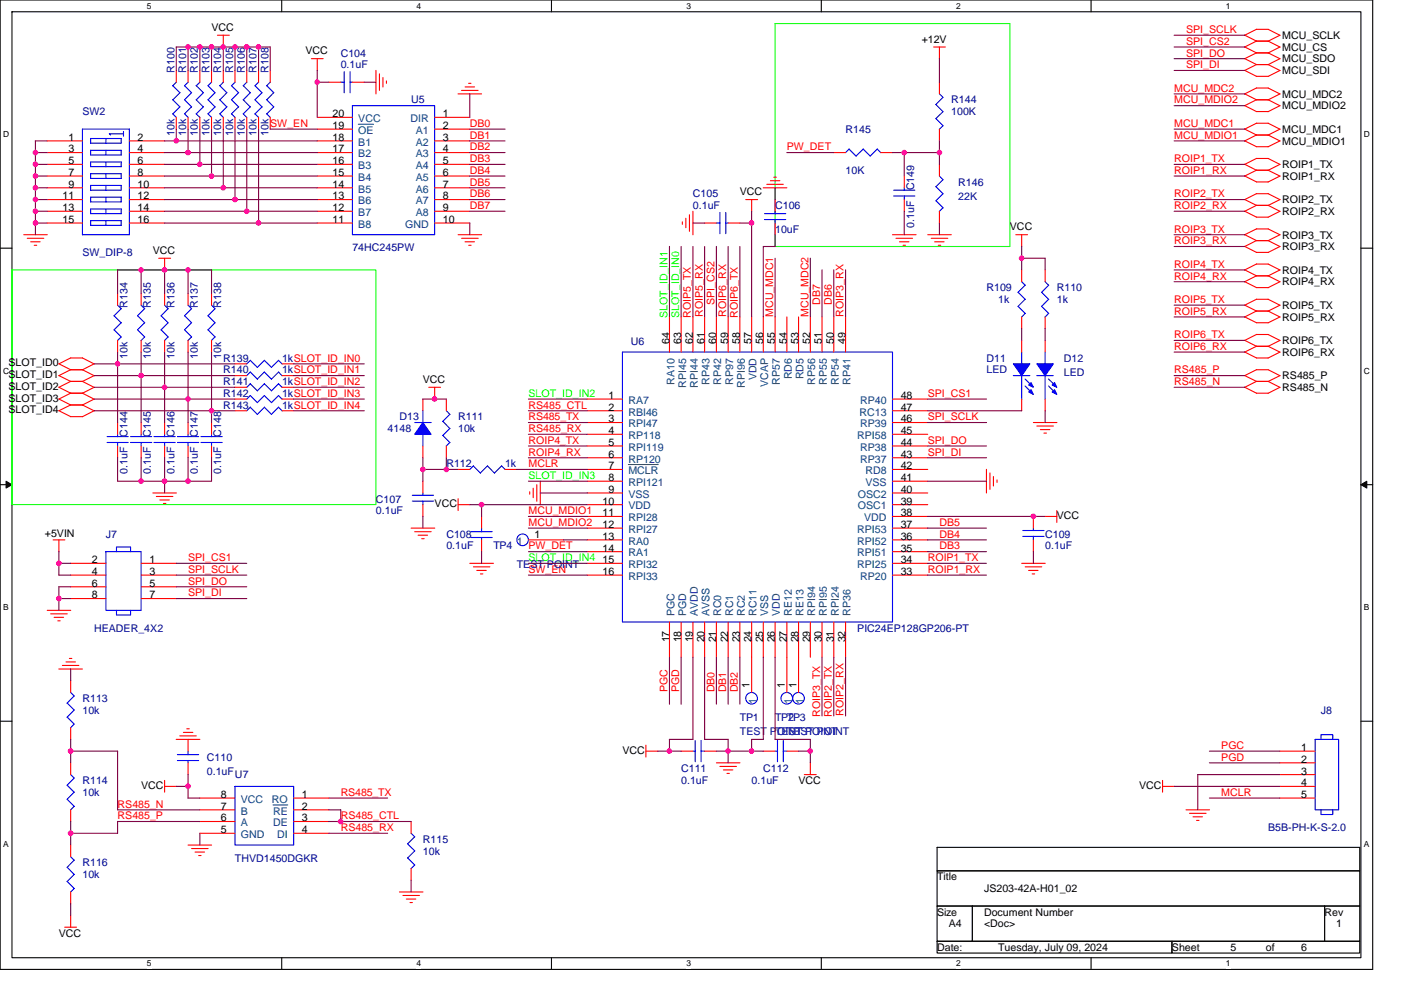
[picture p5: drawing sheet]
<svg xmlns="http://www.w3.org/2000/svg" width="297mm" height="210mm" viewBox="0 0 297 210" stroke-linecap="round" stroke-linejoin="round" font-family="sans-serif">
<path d="M0 0h291v205.6h-291zM2.5 2.5h286v200.6h-286z" fill="none" stroke="#000" stroke-width=".23"/>
<g fill="#fff">
<path d="M31.1 .3h1v1.9h-1z"/>
<path d="M31.1 203.4h1v2h-1z"/>
</g>
<path d="M59.7 0v2.5M59.7 203.1v2.5" fill="none" stroke="#000" stroke-width=".23"/>
<g fill="#fff">
<path d="M88.3 .3h1v1.9h-1z"/>
<path d="M88.3 203.4h1v2h-1z"/>
</g>
<path d="M116.9 0v2.5M116.9 203.1v2.5" fill="none" stroke="#000" stroke-width=".23"/>
<g fill="#fff">
<path d="M145.5 .3h1v1.9h-1z"/>
<path d="M145.5 203.4h1v2h-1z"/>
</g>
<path d="M174.1 0v2.5M174.1 203.1v2.5" fill="none" stroke="#000" stroke-width=".23"/>
<g fill="#fff">
<path d="M202.7 .3h1v1.9h-1z"/>
<path d="M202.7 203.4h1v2h-1z"/>
</g>
<path d="M231.3 0v2.5M231.3 203.1v2.5" fill="none" stroke="#000" stroke-width=".23"/>
<g fill="#fff">
<path d="M259.9 .3h1v1.9h-1z"/>
<path d="M259.9 203.4h1v2h-1z"/>
<path d="M.7 27.6h1.3v1.9h-1.3z"/>
<path d="M289.2 27.6h1.3v1.9h-1.3z"/>
<path d="M.7 77.7h1.3v2h-1.3z"/>
<path d="M289.2 77.7h1.3v2h-1.3z"/>
</g>
<path d="M0 52.6h2.5M288.5 52.6h2.5" fill="none" stroke="#000" stroke-width=".23"/>
<g fill="#fff">
<path d="M.7 127.9h1.2v2h-1.2z"/>
<path d="M289.2 127.9h1.2v2h-1.2z"/>
</g>
<path d="M0 102.8h2.5M288.5 102.8h2.5" fill="none" stroke="#000" stroke-width=".23"/>
<path d="M1.3 102.1l1.2 .7-1.2 .7zM288.5 102.8l1.3-.7v1.4z" fill="#000" stroke="#000" stroke-width=".21"/>
<g fill="#fff">
<path d="M.7 178h1.2v2h-1.2z"/>
<path d="M289.2 178h1.2v2h-1.2z"/>
</g>
<path d="M0 153h2.5M288.5 153h2.5M198.7 179.7h89.6v5h-89.6zM198.7 184.7h89.6v7.5h-89.6zM198.7 192.2h7.5v7.4h-7.5zM198.7 199.6h49.8v2.5h-49.8zM206.2 192.2h74.6v7.4h-74.6zM248.5 199.6h39.8v2.5h-39.8zM280.8 192.2h7.5v7.4h-7.5z" fill="none" stroke="#000" stroke-width=".23"/>
<path d="M164.3 5h49.8v47.3h-49.8zM2.5 57.3h77.2v49.7h-77.2z" fill="none" stroke="#0f0" stroke-width=".23"/>
<g fill="none" stroke="#f00" stroke-width=".23">
<path d="M37.4 14.9v2.5M39.9 14.9v2.5M42.4 14.9v2.5M44.8 14.9v2.5M46.1 7.5h2.5M47.3 7.5v2.5M47.3 14.9v2.5M49.8 14.9v2.5M52.3 14.9v2.5M54.8 14.9v2.5M57.3 14.9v2.5M66 12.4h2.5"/>
<path d="M67.3 12.4v2.6M69.7 17.4h2.5M74.7 17.4h2.5M79.7 14.9v5M80.5 15.7v3.5M81.2 16.4v2.1M81.9 17.2v.5M97.1 19.9h5M97.9 19.2h3.5M98.6 18.4h2M99.4 17.7h.5M197.9 10h2.5"/>
<path d="M199.2 10v2.5M199.2 17.4v2.5M263.9 19.9l2.5 1.3M263.9 7.5l2.5 1.2h2.5l2.5 1.3-2.5 1.2M263.9 9.9l2.5 1.3h2.5l2.5 1.3-2.5 1.2M263.9 12.4l2.5 1.3M263.9 14.9l2.5 1.3h2.5M263.9 19.9l2.5-1.3 2.5 .1 2.5 1.2-2.5 1.3M263.9 7.5l2.5-1.3h2.5l2.5 1.3-2.5 1.2M266.4 13.7h2.5l2.5 1.3-2.5 1.2M266.4 8.7l-2.5 1.3M266.4 11.2l-2.5 1.2"/>
<path d="M266.4 13.7l-2.5 1.2M10 39.8h7.5M10 32.4h7.5M10 29.9h7.5M10 34.9h7.5M10 37.3h7.5M27.4 39.8h7.5M27.4 32.4h7.5M27.4 29.9h7.5M27.4 34.9h7.5M27.4 37.3h7.5M37.4 24.9v2.5"/>
<path d="M39.9 24.9v2.5M42.4 24.9v2.5M44.8 24.9v2.5M47.3 24.9v2.5M49.8 24.9v2.5M52.3 24.9v2.5M54.8 24.9v2.5M57.3 24.9v2.5M67.3 39.8h7.4M67.3 32.4h7.4M67.3 24.9h7.4M67.3 27.4h7.4"/>
<path d="M67.3 29.9h7.4M67.3 34.9h7.4M67.3 37.3h7.4M92.2 39.8h7.4M92.2 32.4h7.4M92.2 24.9h7.4M92.2 27.4h7.4M92.2 29.9h7.4M92.2 34.9h7.4M92.2 37.3h7.4M161.8 39.8h5M162.6 39.1h3.5"/>
<path d="M163.3 38.3h2.1M164.1 37.6h.5M176.8 32.4h2.5M186.7 32.4h2.5M191.7 37.3v2.5M199.2 27.4v2.5M199.2 34.9v2.4M263.9 34.8l2.5 1.3M263.9 37.3l2.5 1.3h2.5M263.9 27.4l2.5 1.2M263.9 29.9l2.5 1.2h2.5M263.9 22.4l2.5 1.3h2.5"/>
<path d="M263.9 34.9l2.5-1.3h2.5l2.5 1.3-2.5 1.2M263.9 27.4l2.5-1.3h2.5l2.5 1.3-2.5 1.3M266.4 36.1h2.5l2.5 1.3M266.4 28.6h2.5l2.5 1.3-2.5 1.2M266.4 21.2h2.5l2.5 1.2-2.5 1.3M266.4 36.1l-2.5 1.2M266.4 28.6l-2.5 1.3M266.4 21.1l-2.5 1.3M271.4 37.3l-2.5 1.3M5 49.8h5M5.8 50.5h3.5M6.5 51.3h2"/>
<path d="M7.3 52h.5M10 42.3h7.5M10 44.8h7.5M10 47.3h7.5M27.4 42.3h7.5M27.4 44.8h7.5M27.4 47.3h7.5M33.7 54.8h2.5M34.9 54.8v2.5M67.3 42.3h7.4M67.3 44.8h7.4M67.3 47.3h7.4"/>
<path d="M92.2 42.3h7.4M92.2 44.8h7.4M92.2 47.3h7.4M97.1 49.8h5M97.9 50.5h3.5M98.6 51.3h2M99.4 52h.5M144.7 47.1v.5M145.4 46.3v2M146.2 45.6v3.5M146.9 44.8v5M149.4 47.3h2.5"/>
<path d="M154.4 47.3h2.5M158.1 42.3h2.5M159.4 42.3v2.5M164.3 42.3v2.5M164.3 47.3v2.5M189.2 49.8h5M190 50.5h3.5M190.7 51.3h2M191.5 52h.5M191.7 42.3v2.5M196.7 49.8h5M197.4 50.5h3.6"/>
<path d="M198.2 51.3h2M198.9 52h.6M199.2 44.8v2.5M215.4 49.8h2.5M216.6 49.8v2.5M216.6 57.3v2.5M221.6 57.3v2.5M263.9 42.3l2.5 1.3h2.5l2.5 1.2M263.9 44.8l2.5 1.3h2.5M263.9 49.8l2.5 1.2h2.5l2.5 1.3M263.9 52.3l2.5 1.2h2.5M263.9 57.2l2.5 1.3h2.5l2.5 1.3"/>
<path d="M263.9 59.7l2.5 1.3h2.5M263.9 42.3l2.5-1.2h2.5l2.5 1.3-2.5 1.2M263.9 49.8l2.5-1.3 2.5 .1 2.5 1.2M266.4 56h2.5l2.5 1.3M266.4 43.5l-2.5 1.3M266.4 51l-2.5 1.3M266.4 56l-2.5 1.3M266.4 58.5l-2.5 1.3M271.4 44.8l-2.5 1.3M271.4 49.8l-2.5 1.3M271.4 52.3l-2.5 1.3M271.4 57.3l-2.5 1.2"/>
<path d="M271.4 59.8l-2.5 1.2M12.5 77.2l2.5 1.2M12.5 79.7l2.5 1.2-2.5 1.2M12.5 77.2l2.5-1.3h2.5l2.5 1.3-2.5 1.2M15 78.4h2.5l2.5 1.3-2.5 1.2M15 78.4l-2.5 1.3M24.9 62.2v2.5M24.9 72.2v2.5M29.9 62.2v2.5M29.9 72.2v2.5M34.9 62.2v2.5M34.9 72.2v2.5"/>
<path d="M39.9 62.2v2.5M39.9 72.2v2.5M44.8 62.2v2.5M44.8 72.2v2.5M49.8 79.7h2.5M49.8 77.2h2.5M59.8 79.7h2.5M59.8 77.2h2.5M141.9 67.2v7.5M144.4 67.2v7.5M146.9 67.2v7.5M149.4 67.2v7.5"/>
<path d="M151.9 67.2v7.5M154.4 67.2v7.5M156.9 67.2v7.5M159.4 67.2v7.5M161.8 67.2v7.5M164.3 67.2v7.5M166.8 67.2v7.5M169.3 67.2v7.5M171.8 67.2v7.5M174.3 67.2v7.5M176.8 67.2v7.5M179.3 67.2v7.5"/>
<path d="M216.6 67.2v2.5M216.6 72.2v2.5M221.6 67.2v2.5M221.6 72.2v2.5M263.9 79.7l2.5 1.2M263.9 64.7l2.5 1.3h2.5l2.5 1.2M263.9 67.2l2.5 1.3h2.5M263.9 72.2l2.5 1.2h2.5l2.5 1.3-2.5 1.2M263.9 74.7l2.5 1.2h2.5M266.4 78.4h2.5l2.5 1.3-2.5 1.2M266.4 63.5h2.5l2.5 1.2M266.4 71h2.5l2.5 1.2"/>
<path d="M266.4 78.4l-2.5 1.3M266.4 63.5l-2.5 1.2M266.4 66l-2.5 1.2M266.4 70.9l-2.5 1.3M266.4 73.4l-2.5 1.3M271.4 64.7l-2.5 1.3M271.4 67.2l-2.5 1.3M271.4 72.2l-2.5 1.3M12.5 82.1l2.5 1.3-2.5 1.2M12.5 84.6l2.5 1.3M12.5 87.1l2.5 1.3M15 80.9h2.5l2.5 1.3-2.5 1.2"/>
<path d="M15 83.4h2.5l2.5 1.3-2.5 1.2M15 85.9h2.5l2.5 1.2-2.5 1.3M15 88.4h2.5M15 85.9l-2.5 1.2M24.9 89.6v2.5M24.9 94.6v2.5M29.9 89.6v2.5M29.9 94.6v2.5M34.9 89.6v2.5M34.9 94.6v2.5M39.9 89.6v2.5M39.9 94.6v2.5"/>
<path d="M44.8 89.6v2.5M44.8 94.6v2.5M49.8 82.1h2.5M49.8 84.6h2.5M49.8 87.1h2.5M59.8 82.1h2.5M59.8 84.6h2.5M59.8 87.1h2.5M89.7 84.6v2.5M89.7 94.6v2.5M90.9 82.1h2.5M92.2 82.1v2.6"/>
<path d="M94.6 84.6v2.5M94.6 94.6v2.5M97.1 99.6h2.5M107.1 99.6h2.5M124.5 89.6h7.5M124.5 99.6h7.5M124.5 84.6h7.5M124.5 87.1h7.5M124.5 92.1h7.5M124.5 94.6h7.5M124.5 97.1h7.5M189.2 89.6h7.5"/>
<path d="M189.2 99.6h7.5M189.2 84.6h7.5M189.2 87.1h7.5M189.2 92.1h7.5M189.2 94.6h7.5M189.2 97.1h7.5M209.1 99.5v5.1M216.6 84.6v2.5M219.1 89.6h5M219.8 90.4h3.5M220.6 91.1h2M221.3 91.9h.6"/>
<path d="M221.6 84.6v2.5M263.9 82.1l2.5 1.3h2.5M266.4 80.9h2.5l2.5 1.3-2.5 1.2M266.4 80.9l-2.5 1.2M11.3 114.5h2.5M12.5 114.5v2.5M15 119.5h7.5M29.9 119.5h7.5M32.4 104.6h5M33.1 105.3h3.6M33.9 106h2M34.6 106.8h.6"/>
<path d="M87.2 112h5M87.9 112.8h3.5M88.6 113.5h2.1M89.4 114.3h.5M89.7 102.1v2.5M89.7 107v2.5M97.1 107h2.5M97.1 105.8v2.5M99.6 119.5h5M102.1 109.5v2.5M102.1 114.5v2.5M112.1 114.5h7.4"/>
<path d="M112.3 104.3v.5M113 103.5v2.1M113.8 102.8v3.5M114.6 102.1v5M124.5 107h7.5M124.5 119.5h7.5M124.5 109.5h7.5M124.5 112h7.5M124.5 114.5h7.5M124.5 104.6h7.5M124.5 102.1h7.5M124.5 117h7.5"/>
<path d="M189.2 107h7.5M189.2 119.5h7.5M189.2 109.5h7.5M189.2 112h7.5M189.2 114.5h7.5M189.2 104.6h7.5M189.2 102.1h7.5M189.2 117h7.5M209.9 100.3v3.5M210.6 101.1v2M211.4 101.8v.5M216.6 119.5h5"/>
<path d="M219.1 109.5v2.5M219.1 114.5v2.5M221.6 109.5h2.5M224.1 108.3v2.5M10 129.5h5M10.7 130.2h3.6M11.5 130.9h2M12.3 131.7h.5M14.7 139.7h.5M15 122h7.5M15 124.5h7.5M15 127h7.5"/>
<path d="M29.9 122h7.5M29.9 124.5h7.5M29.9 127h7.5M100.4 120.2h3.5M101.1 121h2M101.9 121.7h.5M124.5 122h7.5M141.9 131.9v7.5M144.4 131.9v7.5M146.9 131.9v7.5M149.4 131.9v7.5M151.9 131.9v7.5"/>
<path d="M154.4 131.9v7.5M156.9 131.9v7.5M159.4 131.9v15M161.8 131.9v7.5M164.3 131.9v7.5M166.8 131.9v15M169.3 131.9v15M171.8 131.9v7.5M174.3 131.9v7.5M176.8 131.9v7.5M179.3 131.9v7.5M189.2 122h7.5"/>
<path d="M217.4 120.2h3.5M218.1 121h2M218.8 121.7h.6M12.5 141.9h5M13.2 141.1h3.5M14 140.4h2M15 144.4v2.5M15 154.3v2.5M37.4 156.8h5M38.1 156.1h3.5M38.9 155.3h2M39.6 154.6h.5"/>
<path d="M39.9 156.8v2.5M136.9 159.3h2.6M136.9 158.1v2.5M144.4 159.3h2.5M149.4 159.3h2.5M161.8 159.3h2.5M166.8 159.3h2.5M271.4 159.3h7.4M15 161.8v2.5M15 171.8v2.4M15 179.2v2.5M34.9 166.8h2.5"/>
<path d="M34.9 165.5v2.5M39.9 179.2h5M39.9 161.8v2.5M40.6 180h3.5M42.4 171.8h7.4M42.4 169.3h7.4M42.4 174.2h7.4M42.4 176.7h7.4M62.3 171.8h7.4M62.3 169.3h7.4M62.3 174.2h7.4M62.3 176.7h7.4"/>
<path d="M87.2 174.2v2.5M151.9 161.8h5M152.6 162.6h3.5M153.4 163.3h2M154.1 164h.5M170.5 164.3h2.6M171.8 161.8v2.5M246.5 166.8h2.5M246.5 165.5v2.5M251.5 171.8h5M252.2 172.5h3.5M252.9 173.2h2"/>
<path d="M253.7 174h.5M271.4 161.8h7.4M271.4 164.3h7.4M271.4 166.8h7.4M271.4 169.3h7.4M13.7 196.7h2.5M15 189.2v2.5M15 194.1v2.6M41.4 180.7h2M42.1 181.5h.5M84.7 189.2h5M85.4 189.9h3.5"/>
<path d="M86.1 190.7h2.1M86.9 191.4h.5M87.2 184.2v2.5"/>
</g>
<g fill="none" stroke="#00f" stroke-width=".23">
<path d="M37.4 17.4l-.8 .8 1.6 1.4-1.6 1.5 1.5 1.6M39.9 17.4l-.8 .8 1.5 1.5M40.6 19.6l-1.5 1.5 1.5 1.6M42.4 17.4l-.8 .8 1.5 1.5M43.1 19.6l-1.5 1.5 1.5 1.6M44.9 17.4l-.8 .8 1.5 1.5M45.6 19.6l-1.5 1.5 1.5 1.6M47.4 17.4l-.8 .8 1.5 1.5M48.1 19.6l-1.5 1.5 1.5 1.6M49.8 17.4l-.7 .8 1.5 1.5M50.6 19.6l-1.5 1.5 1.5 1.6M52.3 17.4l-.7 .8 1.5 1.4-1.5 1.5 1.5 1.6"/>
<path d="M54 18.2l1.6 1.5M54.8 17.4l-.7 .8M55.6 19.6l-1.5 1.6M57.3 17.4l-.8 .8 1.6 1.4-1.6 1.5 1.5 1.6M72.2 17.4h.8M73 15.2v4.5M74.2 17.4h.5M74.2 15.2v4.5M199.2 19.9l.8 .8-1.6 1.5M17.5 27.4h9.9M17.5 27.4v22.4M19.2 30.4h6.5v-1h-6.5v1"/>
<path d="M19.2 35.3l6.5 .1v-1h-6.5v.9M19.2 37.8l6.5 .1v-1h-6.5v.9M19.2 32.9h6.5M19.2 32.9v-1h6.5v1M22.5 29.4v1M22.5 31.9v1M22.5 34.4v1M22.5 36.9v1M22.5 39.3v1.1M23.2 28.4l.2 .2M23.2 28.4h3M26.2 27.9v1"/>
<path d="M27.4 27.4v22.4M36.6 24.1l.8 .8M38.2 22.6l-1.6 1.6M39.1 24.1l.8 .8M40.6 22.6l-1.5 1.6M41.6 24.1l.8 .8M43.1 22.6l-1.5 1.6M44.1 24.1l.7 .8M45.6 22.6l-1.5 1.6M46.6 24.1l.7 .8M48.1 22.6l-1.5 1.6M49.1 24.1l.7 .8"/>
<path d="M50.6 22.6l-1.5 1.6M51.6 24.1l.7 .8M53.1 22.6l-1.5 1.6M54 21.1l1.6 1.6M54 24.1l.8 .8M55.6 22.6l-1.5 1.6M56.5 24.1l.8 .8M58.1 22.6l-1.5 1.6M74.7 22.4h17.5v27.4h-17.5zM180 31.6l1.5 1.5M180 31.6l-.7 .8M183 31.6l-1.5 1.5"/>
<path d="M186 31.6l.7 .8M186 31.6l-1.5 1.5-1.5-1.5M191.7 39.8v.6M198.4 39.6l1.6 1.5M198.4 22.2l1.6 1.5M198.4 25.1l1.6 1.6-.8 .7M199.2 37.3l.8 .8-1.6 1.5M199.9 23.7l-1.5 1.5M17.5 49.8h9.9M19.2 45.3h6.5v-1h-6.5v1M19.2 40.3h6.5M19.2 42.8h6.5v-1h-6.5v1"/>
<path d="M19.2 47.8h6.5v-1h-6.5v1M19.2 40.3v-1h6.5v1.1M22.5 41.8v1M22.5 44.3v1M22.5 46.8v1M151.9 47.3h.8M152.6 45.1v4.5M153.9 47.3h.5M153.9 45.1v4.5M162.1 46.6h4.5M162.1 45.3h4.5M164.3 44.8v.5"/>
<path d="M164.3 46.5v.8M189.5 41.6h4.5M189.5 40.3h4.5M191.7 41.6v.7M198.4 42.6l1.6 1.5M199.9 41.1l-1.5 1.5M199.9 44.1l-.7 .7M216.6 59.8l.8 .7M221.6 59.8l.8 .7M24.2 67l1.5 1.5M24.9 64.7l.8 .8M25.7 65.5l-1.5 1.5"/>
<path d="M25.7 68.5l-1.5 1.5 1.5 1.5M25.7 71.5l-.8 .7M29.2 67l1.5 1.5M29.9 64.7l.8 .8M30.7 65.5l-1.6 1.5M30.7 68.5l-1.6 1.5 1.6 1.5M30.7 71.5l-.8 .7M34.2 67l1.5 1.5M34.9 64.7l.8 .8M35.6 65.5l-1.5 1.5M35.6 68.5l-1.5 1.5 1.6 1.5M35.6 71.5l-.7 .7"/>
<path d="M39.1 67l1.5 1.5M39.9 64.7l.7 .8M40.6 65.5l-1.5 1.5M40.6 68.5l-1.5 1.5 1.5 1.5M40.6 71.5l-.7 .7M44.1 67l1.5 1.5M44.8 64.7l.8 .8M45.6 65.5l-1.5 1.5M45.6 68.5l-1.5 1.5 1.5 1.5M45.6 71.5l-.8 .7M52.3 77.2l.8-.8 1.5 1.5M53.1 78.9l1.5 1.5"/>
<path d="M53.1 78.9l-.8 .8M56 76.4l1.6 1.5 1.5-1.5 .7 .8M56.1 78.9l-1.5 1.5M56.1 76.4l-1.5 1.5M59.1 78.9l.7 .8M59.1 78.9l-1.5 1.5-1.6-1.5M132 74.7h57.2v57.2h-57.2zM214.8 79.7h3.6M216.6 74.7v2.5M216.6 79.7v5M217.4 60.5l-1.6 1.5 1.6 1.5-1.6 1.5 1.6 1.5-.8 .7M219.8 79.7h3.5"/>
<path d="M220.8 62l1.6 1.5-1.6 1.5M220.8 65l1.6 1.5-.8 .7M221.6 74.7v2.5M221.6 79.7v5M222.3 60.5l-1.5 1.5M22.7 93.9h4.5M22.7 92.6h4.5M24.9 92.1v.5M24.9 93.8v.8M27.7 93.9h4.5M27.7 92.6h4.5M29.9 92.1v.5"/>
<path d="M29.9 93.8v.8M32.7 93.9h4.5M32.7 92.6h4.5M34.9 92.1v.5M34.9 93.8v.8M37.6 93.9h4.5M37.6 92.6h4.5M39.9 92.1v.5M39.9 93.8v.8M42.6 93.9h4.5M42.6 92.6h4.5M44.8 92.1v.5"/>
<path d="M44.8 93.8v.8M52.3 84.6l.8-.7 1.5 1.5M53.1 86.4l1.5 1.5M53.1 81.4l1.5 1.5M53.1 86.4l-.8 .7M53.1 81.4l-.8 .7M56 83.9l1.5 1.5 1.6-1.5 .7 .8M56.1 86.4l-1.5 1.5M56.1 81.4l-1.5 1.5M56.1 83.9l-1.5 1.5M59.1 86.4l.7 .7M59.1 81.4l.7 .8"/>
<path d="M59.1 86.4l-1.5 1.5-1.6-1.5M59.1 81.4l-1.5 1.5-1.6-1.5M87.9 89.6h3.5M89.7 87.1v2.5M89.7 92.1v2.5M93.9 92.4l1.5 1.5M94.6 87.1l.8 .8M95.4 87.9l-1.5 1.5 1.5 1.5M95.4 90.9l-1.5 1.5M95.4 93.9l-.8 .7M106.3 98.8l.8 .8M106.4 98.8l-1.5 1.6-1.5-1.6-1.5 1.6-1.5-1.6-.8 .8"/>
<path d="M217.3 80.4l1.5 1.5M217.3 81.9l1.5 1.5M222.3 80.4l1.5 1.5M222.3 81.9l1.5 1.5M22.5 117h7.4v12.5h-7.4zM24.7 117v-1h3v1M87.4 106.3h4.5M87.4 105.1h4.5M89.7 104.6v.5M89.7 106.3v.7M99.8 112.8h4.5M99.8 114h4.5"/>
<path d="M102.1 112v.8M102.1 114v.5M216.8 113.8h4.6M216.8 112.5h4.6M219.1 112v.5M219.1 113.7v.8M24.7 129.5v1h3v-1M14.2 149.1l1.5 1.5M14.2 152.1l1.5 1.5-.7 .8M15 146.9l.7 .7-1.5 1.5M15.7 150.6l-1.5 1.5M39.9 159.3v.8"/>
<path d="M146.9 159.3h.5M147.4 157.1v4.5M148.6 159.3h.8M148.7 157.1v4.5M164.3 159.3h.6M164.8 157.1v4.5M166 159.3h.8M166.1 157.1v4.5M278.8 156.8h5v15h-5zM280.1 156.8v-1h2.5v1M14.2 166.5l1.5 1.5-1.5 1.5M14.2 169.5l1.5 1.5-.7 .8"/>
<path d="M15 164.3l.7 .8-1.5 1.5M37.6 160.1h4.5M37.6 161.3h4.5M39.9 161.3v.5M49.8 166.8h12.5v12.4h-12.5zM87.2 176.7l.7 .8M87.9 177.5l-1.5 1.5 1.5 1.5-1.5 1.5 1.5 1.5M280.1 171.8v1h2.5v-1M14.2 184l1.5 1.5-1.5 1.5M14.2 186.9l1.5 1.6M15 181.7l.7 .8M15.7 182.5l-1.5 1.5"/>
<path d="M15.7 188.4l-.7 .8M87.9 183.5l-.8 .7"/>
<circle cx="110.8" cy="114.5" r="1.23"/>
<circle cx="159.4" cy="148.1" r="1.23"/>
<circle cx="166.8" cy="148.1" r="1.23"/>
<circle cx="169.3" cy="148.1" r="1.23"/>
</g>
<g fill="#00f" stroke="#00f" stroke-width=".23">
<path d="M214.9 77.2h3.5l-1.8 2.5z" fill-rule="evenodd"/>
<path d="M218.1 83.1l.5-.4 .5 1z" fill-rule="evenodd"/>
<path d="M218.6 81.2l.5 .9-1-.4z" fill-rule="evenodd"/>
<path d="M89.7 89.6l1.7 2.5h-3.5z" fill-rule="evenodd"/>
<path d="M219.8 77.2h3.5l-1.7 2.5z" fill-rule="evenodd"/>
<path d="M223.1 83.1l.5-.4 .5 1z" fill-rule="evenodd"/>
<path d="M223.6 81.2l.5 .9-1-.4z" fill-rule="evenodd"/>
</g>
<path d="M76 26.4h3.2M133.2 98.5h6.4M57.9 170.7h3.1" fill="none" stroke="#004080" stroke-width=".21"/>
<g fill="none" stroke="#800040" stroke-width=".23">
<path d="M37.4 14.9v-5l19.9 .1v4.9M39.9 9.9v5M42.4 9.9v5M44.8 9.9v5M47.3 9.9v5M49.8 9.9v5M52.3 9.9v5M54.8 9.9v5M67.2 17.4h2.5M67.3 14.9v10M77.2 17.4h2.5M99.6 19.9v5"/>
<path d="M199.2 12.4v5M248.9 10h15M248.9 19.9h15M248.9 7.5h15M248.9 12.4h15M248.9 14.9h15M7.5 29.9h2.5M7.5 39.8h2.5M7.5 37.3h2.5M7.5 34.9h2.5M7.5 32.4h2.5M7.5 29.9v19.9"/>
<path d="M34.9 29.9h32.4M34.9 37.3h32.4M34.9 32.4h32.4M34.9 39.8h32.4M34.9 34.9h32.4M37.4 27.4v2.5M39.9 27.4v5M42.4 27.4v7.5M44.8 27.4v9.9M47.3 27.4v12.4M49.8 27.4v14.9M52.3 27.4v17.4"/>
<path d="M54.8 27.4v19.9M57.3 27.4h10M99.6 29.9h7.5M99.6 39.8h7.5M99.6 37.3h7.5M99.6 34.9h7.5M99.6 32.4h7.5M99.6 27.4h7.5M164.3 39.8v2.5M166.8 32.4h10M189.2 32.4h10M191.7 32.3v5"/>
<path d="M199.2 29.9v5M248.9 29.9h15M248.9 37.3h15M248.9 34.9h15M248.9 27.4h15M248.9 22.4h15M7.5 47.3h2.5M7.5 44.8h2.5M7.5 42.3h2.5M29.9 57.2v5M34.9 42.3h32.4M34.9 47.3h32.4"/>
<path d="M34.9 44.8h32.4M34.9 57.2v5M39.9 57.2v5M99.6 44.8h7.5M99.6 42.3h7.5M99.6 47.3v2.5M141.9 52.3v14.9M144.4 52.3v14.9M146.9 47.3h2.5M146.9 52.3v14.9M149.4 52.3v14.9M151.9 52.3v14.9"/>
<path d="M154.4 52.3v14.9M156.8 47.3h2.6M156.9 52.3v14.9M159.4 44.8v22.4M164.3 49.8v2.5M164.3 54.8v12.4M164.4 52.3h-2.6v14.9M171.8 54.8v12.4M174.3 57.2v10M176.8 57.2v10M179.3 57.2v10M191.7 44.8v5"/>
<path d="M199.2 47.3v2.5M216.6 54.8h5v2.5M216.6 52.3v5M248.9 44.8h15M248.9 42.3h15M248.9 49.8h15M248.9 52.3h15M248.9 57.3h15M248.9 59.8h15M19.9 79.7h29.9M19.9 77.2h29.9M24.9 62.2v-4.9l19.9-.1v5"/>
<path d="M24.9 74.7v14.9M29.9 74.7v14.9M34.9 74.7v14.9M39.9 74.7v14.9M44.8 74.7v14.9M62.3 79.7h14.9M62.3 77.2h14.9M216.6 69.7v2.5M221.6 69.7v2.5M248.9 79.7h15M248.9 64.7h15M248.9 67.2h15"/>
<path d="M248.9 72.2h15M248.9 74.7h15M19.9 87.1h29.9M19.9 82.1h29.9M19.9 84.6h29.9M24.9 97.1v5h19.9v-5M29.9 97.1v5M34.9 97.1v7.5M39.9 97.1v5M62.3 87.1h14.9M62.3 84.6h14.9M62.3 82.1h14.9"/>
<path d="M89.6 99.6h7.5M89.7 97.1v5M94.6 84.6h-5M94.6 97.1v2.5M109.6 99.6h14.9M112 87.1h12.5M112 89.6h12.5M112 92.1h12.5M112 84.6h12.5M112 97.1h12.5M112 94.6h12.5M196.7 89.6h12.5"/>
<path d="M196.7 84.6h12.5M196.7 97.1h12.5M196.7 94.6h12.5M196.7 87.1h19.9M221.6 87.1v2.5M248.9 82.1h15M12.5 119.5h2.5M12.5 117v5M37.4 119.5h14.9M89.7 109.5v2.5M99.6 107h24.9M102.1 107v2.5"/>
<path d="M102.1 117v2.5M112 112h12.5M112 102.1h12.5M112 109.5h12.5M112.1 117h12.4M112.1 119.5h12.4M114.6 104.6h9.9M119.5 114.5h5M196.7 119.5h12.4M196.7 117h12.4M196.7 114.5h12.4M196.7 112h12.4"/>
<path d="M196.7 102.1h12.4M196.7 109.5h24.9M219.1 117v2.5M12.5 122h2.5M12.5 124.5h2.5M12.5 127h2.5M12.5 124.4v5.1M37.4 122h14.9M37.4 124.5h14.9M37.4 127h14.9M112 122h12.5M141.9 139.4v10"/>
<path d="M144.4 139.4v10M146.9 139.4v17.4h-5M149.4 139.4v17.4h5v5M151.9 139.4v10M154.4 139.4v10M156.9 139.4v10M161.8 139.4v17.4h-2.5M164.3 139.4v17.4h7.5v5M174.3 139.4v12.4M176.8 139.4v12.4M179.3 139.4v12.4M196.7 122h12.4"/>
<path d="M15 159.3h9.9M15 141.9v2.5M15 156.8v5M24.9 159.3v12.5h17.5M139.4 159.3h5M141.9 156.8v2.5M151.9 159.3h9.9M159.4 156.8v2.5M169.3 159.3h2.5M256.4 159.3h15M15 174.2v5M37.4 166.8h2.5"/>
<path d="M39.9 164.3v5h2.5M42.4 174.2h-17.5v2.5h-9.9M42.4 176.7v2.5M69.7 169.3h12.5M69.7 176.7h12.5M69.7 171.8h2.5M69.7 174.2h17.5M72.2 171.7v2.5M248.9 166.8h22.5M253.9 164.3h17.5M254 164.3v7.5M256.4 169.3h15"/>
<path d="M256.4 161.8h15M15 191.7v2.5M87.2 186.7v2.5"/>
</g>
<g fill="#f0f" stroke="#f0f" stroke-width=".23">
<circle cx="102.1" cy="107" r=".49"/>
<circle cx="154.4" cy="159.3" r=".49"/>
<circle cx="141.9" cy="159.3" r=".49"/>
<circle cx="159.3" cy="159.3" r=".49"/>
<circle cx="171.8" cy="159.3" r=".49"/>
<circle cx="159.3" cy="47.3" r=".49"/>
<circle cx="72.2" cy="174.2" r=".49"/>
<circle cx="39.9" cy="166.8" r=".49"/>
<circle cx="7.5" cy="47.3" r=".49"/>
<circle cx="7.5" cy="44.8" r=".49"/>
<circle cx="7.5" cy="42.3" r=".49"/>
<circle cx="7.5" cy="39.8" r=".49"/>
<circle cx="7.5" cy="37.3" r=".49"/>
<circle cx="7.5" cy="34.8" r=".49"/>
<circle cx="7.5" cy="32.4" r=".49"/>
<circle cx="39.9" cy="32.4" r=".49"/>
<circle cx="47.3" cy="39.8" r=".49"/>
<circle cx="54.8" cy="47.3" r=".49"/>
<circle cx="37.4" cy="29.9" r=".49"/>
<circle cx="42.4" cy="9.9" r=".49"/>
<circle cx="47.3" cy="9.9" r=".49"/>
<circle cx="49.8" cy="9.9" r=".49"/>
<circle cx="42.4" cy="34.8" r=".49"/>
<circle cx="44.8" cy="37.3" r=".49"/>
<circle cx="49.8" cy="42.3" r=".49"/>
<circle cx="52.3" cy="44.8" r=".49"/>
<circle cx="39.9" cy="9.9" r=".49"/>
<circle cx="44.8" cy="9.9" r=".49"/>
<circle cx="52.3" cy="9.9" r=".49"/>
<circle cx="54.8" cy="9.9" r=".49"/>
<circle cx="67.2" cy="17.4" r=".49"/>
<circle cx="94.6" cy="99.6" r=".49"/>
<circle cx="89.7" cy="99.6" r=".49"/>
<circle cx="92.1" cy="84.6" r=".49"/>
<circle cx="219.1" cy="109.5" r=".49"/>
<circle cx="15" cy="176.7" r=".5"/>
<circle cx="15" cy="159.3" r=".49"/>
<circle cx="12.5" cy="126.9" r=".49"/>
<circle cx="12.5" cy="119.5" r=".49"/>
<circle cx="216.6" cy="54.8" r=".49"/>
<circle cx="29.9" cy="57.3" r=".49"/>
<circle cx="39.9" cy="57.3" r=".49"/>
<circle cx="34.9" cy="57.3" r=".49"/>
<circle cx="44.8" cy="87.1" r=".49"/>
<circle cx="24.9" cy="77.2" r=".49"/>
<circle cx="29.9" cy="79.6" r=".49"/>
<circle cx="34.9" cy="82.1" r=".49"/>
<circle cx="39.9" cy="84.6" r=".49"/>
<circle cx="29.9" cy="102.1" r=".49"/>
<circle cx="39.9" cy="102.1" r=".5"/>
<circle cx="34.9" cy="102.1" r=".49"/>
<circle cx="191.7" cy="32.4" r=".49"/>
<circle cx="199.2" cy="32.4" r=".49"/>
</g>
<g font-size="2.2">
<text x="44.8" y="6.5">VCC</text>
<text x="64.8" y="11.5">VCC</text>
<text x="195.4" y="9">+12V</text>
<text x="271.9" y="8.3">MCU_SCLK</text>
<text x="271.9" y="10.8">MCU_CS</text>
<text x="271.9" y="13.3">MCU_SDO</text>
<text x="271.9" y="15.7">MCU_SDI</text>
<text x="271.9" y="20.7">MCU_MDC2</text>
<text x="271.9" y="23.2">MCU_MDIO2</text>
<text x="14.5" y="29.9">1</text>
<text x="29.2" y="29.9">2</text>
<text x="70.5" y="29.9">18</text>
<text x="70.5" y="27.4">19</text>
<text x="70.5" y="24.9">20</text>
<text x="93.9" y="24.9">1</text>
<text x="93.9" y="27.4">2</text>
<text x="93.9" y="29.9">3</text>
<text x="271.9" y="28.2">MCU_MDC1</text>
<text x="14.5" y="32.3">3</text>
<text x="14.5" y="34.8">5</text>
<text x="29.2" y="32.3">4</text>
<text x="29.2" y="34.8">6</text>
<text x="70.5" y="34.8">16</text>
<text x="70.5" y="32.3">17</text>
<text x="93.9" y="32.3">4</text>
<text x="93.9" y="34.8">5</text>
<text x="271.9" y="35.6">ROIP1_TX</text>
<text x="271.9" y="30.7">MCU_MDIO1</text>
<text x="14.5" y="37.3">7</text>
<text x="14.5" y="39.8">9</text>
<text x="29.2" y="37.3">8</text>
<text x="29.2" y="39.8">10</text>
<text x="70.5" y="39.8">14</text>
<text x="70.5" y="37.3">15</text>
<text x="93.9" y="37.3">6</text>
<text x="93.9" y="39.8">7</text>
<text x="156.9" y="41.4">VCC</text>
<text x="271.9" y="38.1">ROIP1_RX</text>
<text x="13.2" y="47.3">15</text>
<text x="13.2" y="44.8">13</text>
<text x="13.2" y="42.3">11</text>
<text x="29.2" y="47.3">16</text>
<text x="29.2" y="44.8">14</text>
<text x="29.2" y="42.3">12</text>
<text x="70.5" y="47.3">11</text>
<text x="70.5" y="44.8">12</text>
<text x="70.5" y="42.3">13</text>
<text x="93.9" y="42.3">8</text>
<text x="93.9" y="44.8">9</text>
<text x="93.9" y="47.3">10</text>
<text x="271.9" y="43.1">ROIP2_TX</text>
<text x="271.9" y="45.6">ROIP2_RX</text>
<text x="32.4" y="53.8">VCC</text>
<text x="214.1" y="48.8">VCC</text>
<text x="271.9" y="50.6">ROIP3_TX</text>
<text x="271.9" y="53.1">ROIP3_RX</text>
<text x="271.9" y="58">ROIP4_TX</text>
<text x="271.9" y="60.5">ROIP4_RX</text>
<text x="271.9" y="65.5">ROIP5_TX</text>
<text x="271.9" y="68">ROIP5_RX</text>
<text x="1.8" y="77.7">SLOT_ID0</text>
<text x="141.9" y="72.9" transform="rotate(-90 141.9 72.9)">64</text>
<text x="144.4" y="72.9" transform="rotate(-90 144.4 72.9)">63</text>
<text x="146.9" y="72.9" transform="rotate(-90 146.9 72.9)">62</text>
<text x="149.4" y="72.9" transform="rotate(-90 149.4 72.9)">61</text>
<text x="151.9" y="72.9" transform="rotate(-90 151.9 72.9)">60</text>
<text x="154.4" y="72.9" transform="rotate(-90 154.4 72.9)">59</text>
<text x="156.8" y="72.9" transform="rotate(-90 156.8 72.9)">58</text>
<text x="159.3" y="72.9" transform="rotate(-90 159.3 72.9)">57</text>
<text x="161.8" y="72.9" transform="rotate(-90 161.8 72.9)">56</text>
<text x="164.3" y="72.9" transform="rotate(-90 164.3 72.9)">55</text>
<text x="166.8" y="72.9" transform="rotate(-90 166.8 72.9)">54</text>
<text x="169.3" y="72.9" transform="rotate(-90 169.3 72.9)">53</text>
<text x="171.8" y="72.9" transform="rotate(-90 171.8 72.9)">52</text>
<text x="174.3" y="72.9" transform="rotate(-90 174.3 72.9)">51</text>
<text x="176.8" y="72.9" transform="rotate(-90 176.8 72.9)">50</text>
<text x="179.3" y="72.9" transform="rotate(-90 179.3 72.9)">49</text>
<text x="271.9" y="73">ROIP6_TX</text>
<text x="271.9" y="75.5">ROIP6_RX</text>
<text x="1.8" y="80.2">SLOT_ID1</text>
<text x="1.8" y="82.7">SLOT_ID2</text>
<text x="89.7" y="81.2">VCC</text>
<text x="271.9" y="80.5">RS485_P</text>
<text x="271.9" y="82.9">RS485_N</text>
<text x="1.8" y="85.2">SLOT_ID3</text>
<text x="1.8" y="87.7">SLOT_ID4</text>
<text x="129" y="84.6">1</text>
<text x="129" y="87.1">2</text>
<text x="129" y="89.6">3</text>
<text x="191" y="89.6">46</text>
<text x="191" y="87.1">47</text>
<text x="191" y="84.6">48</text>
<text x="129" y="92.1">4</text>
<text x="129" y="94.6">5</text>
<text x="191" y="94.6">44</text>
<text x="191" y="92.1">45</text>
<text x="129" y="97.1">6</text>
<text x="129" y="99.5">7</text>
<text x="191" y="99.5">42</text>
<text x="191" y="97.1">43</text>
<text x="92.2" y="107.6">VCC</text>
<text x="127.7" y="107">10</text>
<text x="129" y="102">8</text>
<text x="129" y="104.5">9</text>
<text x="191" y="107">39</text>
<text x="191" y="104.5">40</text>
<text x="191" y="102">41</text>
<text x="9.5" y="113.8">+5VIN</text>
<text x="127.7" y="109.5">11</text>
<text x="127.7" y="112">12</text>
<text x="191" y="112">37</text>
<text x="191" y="109.5">38</text>
<text x="224.1" y="110.1">VCC</text>
<text x="19.5" y="119.5">2</text>
<text x="31.7" y="119.5">1</text>
<text x="113.3" y="114">1</text>
<text x="127.7" y="114.5">13</text>
<text x="127.7" y="117">14</text>
<text x="127.7" y="119.5">15</text>
<text x="191" y="119.5">34</text>
<text x="191" y="117">35</text>
<text x="191" y="114.5">36</text>
<text x="19.5" y="122">4</text>
<text x="19.5" y="124.4">6</text>
<text x="31.7" y="122">3</text>
<text x="31.7" y="124.4">5</text>
<text x="127.7" y="122">16</text>
<text x="191" y="122">33</text>
<text x="19.5" y="126.9">8</text>
<text x="31.7" y="126.9">7</text>
<text x="141.9" y="136.3" transform="rotate(-90 141.9 136.3)">17</text>
<text x="144.4" y="136.3" transform="rotate(-90 144.4 136.3)">18</text>
<text x="146.9" y="136.3" transform="rotate(-90 146.9 136.3)">19</text>
<text x="149.4" y="136.3" transform="rotate(-90 149.4 136.3)">20</text>
<text x="151.9" y="136.3" transform="rotate(-90 151.9 136.3)">21</text>
<text x="154.4" y="136.3" transform="rotate(-90 154.4 136.3)">22</text>
<text x="156.8" y="136.3" transform="rotate(-90 156.8 136.3)">23</text>
<text x="159.3" y="136.3" transform="rotate(-90 159.3 136.3)">24</text>
<text x="161.8" y="136.3" transform="rotate(-90 161.8 136.3)">25</text>
<text x="164.3" y="136.3" transform="rotate(-90 164.3 136.3)">26</text>
<text x="166.8" y="136.3" transform="rotate(-90 166.8 136.3)">27</text>
<text x="169.3" y="136.3" transform="rotate(-90 169.3 136.3)">28</text>
<text x="171.8" y="136.3" transform="rotate(-90 171.8 136.3)">29</text>
<text x="174.3" y="136.3" transform="rotate(-90 174.3 136.3)">30</text>
<text x="176.8" y="136.3" transform="rotate(-90 176.8 136.3)">31</text>
<text x="179.3" y="136.3" transform="rotate(-90 179.3 136.3)">32</text>
<text x="158.9" y="145.9" transform="rotate(-90 158.9 145.9)">1</text>
<text x="166.4" y="145.9" transform="rotate(-90 166.4 145.9)">1</text>
<text x="168.9" y="145.9" transform="rotate(-90 168.9 145.9)">1</text>
<text x="132" y="159.9">VCC</text>
<text x="275.9" y="159.3">1</text>
<text x="275.9" y="161.8">2</text>
<text x="29.9" y="167.3">VCC</text>
<text x="169.3" y="166.3">VCC</text>
<text x="241.5" y="167.3">VCC</text>
<text x="275.9" y="164.3">3</text>
<text x="275.9" y="166.8">4</text>
<text x="46.8" y="171.7">7</text>
<text x="46.8" y="169.2">8</text>
<text x="64" y="169.2">1</text>
<text x="64" y="171.7">2</text>
<text x="275.9" y="169.2">5</text>
<text x="46.8" y="176.7">5</text>
<text x="46.8" y="174.2">6</text>
<text x="64" y="174.2">3</text>
<text x="64" y="176.7">4</text>
<text x="198.7" y="186.7">Title</text>
<text x="208.6" y="189.2">JS203-42A-H01_02</text>
<text x="198.7" y="194.2">Size</text>
<text x="201.2" y="196.7">A4</text>
<text x="208.6" y="194.2">Document Number</text>
<text x="208.6" y="196.7">&lt;Doc&gt;</text>
<text x="280.8" y="194.2">Rev</text>
<text x="283.3" y="196.7">1</text>
<text x="12.5" y="198.7">VCC</text>
<text x="198.7" y="201.7">Date:</text>
<text x="211.6" y="201.7">Tuesday, July 09, 2024</text>
<text x="248.5" y="201.7">Sheet</text>
<text x="260.9" y="201.7">5</text>
<text x="268.4" y="201.7">of</text>
<text x="275.8" y="201.7">6</text>
</g>
<g font-size="2.2" fill="#f00">
<text x="251.5" y="9.5">SPI_CS2</text>
<text x="251.5" y="7">SPI_SCLK</text>
<text x="251.5" y="12">SPI_DO</text>
<text x="251.5" y="14.5">SPI_DI</text>
<text x="249" y="21.9">MCU_MDIO2</text>
<text x="249" y="19.5">MCU_MDC2</text>
<text x="57.3" y="26.9">SW_EN</text>
<text x="99.6" y="26.9">DB0</text>
<text x="99.6" y="29.4">DB1</text>
<text x="249" y="29.4">MCU_MDIO1</text>
<text x="249" y="26.9">MCU_MDC1</text>
<text x="99.6" y="31.9">DB2</text>
<text x="99.6" y="34.4">DB3</text>
<text x="166.8" y="31.9">PW_DET</text>
<text x="249" y="34.4">ROIP1_TX</text>
<text x="99.6" y="36.9">DB4</text>
<text x="99.6" y="39.4">DB5</text>
<text x="99.6" y="41.9">DB6</text>
<text x="249" y="36.9">ROIP1_RX</text>
<text x="249" y="41.9">ROIP2_TX</text>
<text x="99.6" y="44.4">DB7</text>
<text x="249" y="44.4">ROIP2_RX</text>
<text x="249" y="49.3">ROIP3_TX</text>
<text x="249" y="51.8">ROIP3_RX</text>
<text x="249" y="56.8">ROIP4_TX</text>
<text x="249" y="59.3">ROIP4_RX</text>
<text x="151.5" y="64.7" transform="rotate(-90 151.5 64.7)">SPI_CS2</text>
<text x="173.9" y="64.7" transform="rotate(-90 173.9 64.7)">DB7</text>
<text x="176.4" y="64.7" transform="rotate(-90 176.4 64.7)">DB6</text>
<text x="249" y="64.3">ROIP5_TX</text>
<text x="146.5" y="67.5" transform="rotate(-90 146.5 67.5)">ROIP5_TX</text>
<text x="149" y="67.2" transform="rotate(-90 149 67.2)">ROIP5_RX</text>
<text x="154" y="67.2" transform="rotate(-90 154 67.2)">ROIP6_RX</text>
<text x="156.5" y="67.5" transform="rotate(-90 156.5 67.5)">ROIP6_TX</text>
<text x="163.9" y="67.2" transform="rotate(-90 163.9 67.2)">MCU_MDC1</text>
<text x="171.4" y="67.2" transform="rotate(-90 171.4 67.2)">MCU_MDC2</text>
<text x="178.9" y="67.2" transform="rotate(-90 178.9 67.2)">ROIP3_RX</text>
<text x="249" y="66.8">ROIP5_RX</text>
<text x="249" y="71.7">ROIP6_TX</text>
<text x="249" y="74.2">ROIP6_RX</text>
<text x="249" y="79.2">RS485_P</text>
<text x="249" y="81.7">RS485_N</text>
<text x="112.1" y="86.7">RS485_CTL</text>
<text x="112.1" y="89.2">RS485_TX</text>
<text x="196.7" y="89.2">SPI_SCLK</text>
<text x="196.7" y="84.2">SPI_CS1</text>
<text x="112.1" y="94.1">ROIP4_TX</text>
<text x="112.1" y="91.7">RS485_RX</text>
<text x="196.7" y="94.1">SPI_DO</text>
<text x="112.1" y="99.1">MCLR</text>
<text x="112.1" y="96.6">ROIP4_RX</text>
<text x="196.7" y="96.6">SPI_DI</text>
<text x="112.1" y="109.1">MCU_MDIO1</text>
<text x="112.1" y="111.6">MCU_MDIO2</text>
<text x="199.2" y="111.6">DB5</text>
<text x="39.9" y="119">SPI_CS1</text>
<text x="112.1" y="116.5">PW_DET</text>
<text x="196.7" y="119">ROIP1_TX</text>
<text x="199.2" y="116.5">DB3</text>
<text x="199.2" y="114">DB4</text>
<text x="39.9" y="121.5">SPI_SCLK</text>
<text x="39.9" y="124">SPI_DO</text>
<text x="112.1" y="121.5">SW_EN</text>
<text x="196.7" y="121.5">ROIP1_RX</text>
<text x="39.9" y="126.5">SPI_DI</text>
<text x="141.5" y="146.9" transform="rotate(-90 141.5 146.9)">PGC</text>
<text x="144" y="146.9" transform="rotate(-90 144 146.9)">PGD</text>
<text x="151.5" y="146.9" transform="rotate(-90 151.5 146.9)">DB0</text>
<text x="154" y="146.9" transform="rotate(-90 154 146.9)">DB1</text>
<text x="156.5" y="146.9" transform="rotate(-90 156.5 146.9)">DB2</text>
<text x="173.9" y="152.1" transform="rotate(-90 173.9 152.1)">ROIP3_TX</text>
<text x="176.4" y="152.1" transform="rotate(-90 176.4 152.1)">ROIP2_TX</text>
<text x="178.9" y="151.8" transform="rotate(-90 178.9 151.8)">ROIP2_RX</text>
<text x="258.9" y="158.9">PGC</text>
<text x="258.9" y="161.4">PGD</text>
<text x="24.9" y="171.3">RS485_N</text>
<text x="24.9" y="173.8">RS485_P</text>
<text x="72.2" y="168.8">RS485_TX</text>
<text x="72.2" y="173.8">RS485_CTL</text>
<text x="258.9" y="168.8">MCLR</text>
<text x="72.2" y="176.3">RS485_RX</text>
</g>
<g font-size="2.2" fill="#000080">
<text x="37" y="15.5" transform="rotate(-90 37 15.5)">R100</text>
<text x="39.5" y="15.5" transform="rotate(-90 39.5 15.5)">R101</text>
<text x="41.9" y="15.5" transform="rotate(-90 41.9 15.5)">R102</text>
<text x="44.4" y="15.5" transform="rotate(-90 44.4 15.5)">R103</text>
<text x="46.9" y="15.5" transform="rotate(-90 46.9 15.5)">R104</text>
<text x="49.4" y="15.5" transform="rotate(-90 49.4 15.5)">R105</text>
<text x="51.9" y="15.5" transform="rotate(-90 51.9 15.5)">R106</text>
<text x="54.4" y="15.5" transform="rotate(-90 54.4 15.5)">R107</text>
<text x="56.9" y="15.5" transform="rotate(-90 56.9 15.5)">R108</text>
<text x="72.2" y="12">C104</text>
<text x="72.2" y="14.5">0.1uF</text>
<text x="87.2" y="21.9">U5</text>
<text x="201.7" y="21.9">R144</text>
<text x="17.5" y="24.4">SW2</text>
<text x="37" y="28.9" transform="rotate(-90 37 28.9)">10k</text>
<text x="39.5" y="28.9" transform="rotate(-90 39.5 28.9)">10k</text>
<text x="41.9" y="28.9" transform="rotate(-90 41.9 28.9)">10k</text>
<text x="44.4" y="28.9" transform="rotate(-90 44.4 28.9)">10k</text>
<text x="46.9" y="28.9" transform="rotate(-90 46.9 28.9)">10k</text>
<text x="49.4" y="28.9" transform="rotate(-90 49.4 28.9)">10k</text>
<text x="51.9" y="28.9" transform="rotate(-90 51.9 28.9)">10k</text>
<text x="54.4" y="28.9" transform="rotate(-90 54.4 28.9)">10k</text>
<text x="56.9" y="28.9" transform="rotate(-90 56.9 28.9)">10k</text>
<text x="179.3" y="28.2">R145</text>
<text x="201.7" y="24.4">100K</text>
<text x="146.9" y="41.9">C105</text>
<text x="179.3" y="36.9">10K</text>
<text x="193.8" y="40.3" transform="rotate(-90 193.8 40.3)">C149</text>
<text x="203.2" y="39.4">R146</text>
<text x="146.9" y="44.4">0.1uF</text>
<text x="164.3" y="44.4">C106</text>
<text x="203.2" y="42.4">22K</text>
<text x="74.7" y="53.3">74HC245PW</text>
<text x="164.3" y="49.3">10uF</text>
<text x="193.8" y="48.3" transform="rotate(-90 193.8 48.3)">0.1uF</text>
<text x="17.5" y="54.3">SW_DIP-8</text>
<text x="27" y="65.2" transform="rotate(-90 27 65.2)">R134</text>
<text x="32" y="65.2" transform="rotate(-90 32 65.2)">R135</text>
<text x="37" y="65.2" transform="rotate(-90 37 65.2)">R136</text>
<text x="41.9" y="65.2" transform="rotate(-90 41.9 65.2)">R137</text>
<text x="46.9" y="65.2" transform="rotate(-90 46.9 65.2)">R138</text>
<text x="209.1" y="61.8">R109</text>
<text x="211.6" y="64.3">1k</text>
<text x="224.1" y="61.8">R110</text>
<text x="224.1" y="64.3">1k</text>
<text x="27" y="76.2" transform="rotate(-90 27 76.2)">10k</text>
<text x="32" y="76.2" transform="rotate(-90 32 76.2)">10k</text>
<text x="37" y="76.2" transform="rotate(-90 37 76.2)">10k</text>
<text x="41.9" y="76.2" transform="rotate(-90 41.9 76.2)">10k</text>
<text x="46.9" y="76.2" transform="rotate(-90 46.9 76.2)">10k</text>
<text x="47.3" y="76.7">R139</text>
<text x="59.8" y="76.7">1kSLOT_ID_IN0</text>
<text x="133.7" y="73.2">U6</text>
<text x="209.1" y="76.7">D11</text>
<text x="225.6" y="76.7">D12</text>
<text x="47.3" y="79.2">R140</text>
<text x="47.3" y="81.7">R141</text>
<text x="59.8" y="79.2">1kSLOT_ID_IN1</text>
<text x="59.8" y="81.7">1kSLOT_ID_IN2</text>
<text x="209.1" y="79.2">LED</text>
<text x="225.6" y="79.7">LED</text>
<text x="47.3" y="86.7">R143</text>
<text x="47.3" y="84.2">R142</text>
<text x="59.8" y="86.7">1kSLOT_ID_IN4</text>
<text x="59.8" y="84.2">1kSLOT_ID_IN3</text>
<text x="84.7" y="89.2">D13</text>
<text x="97.1" y="89.2">R111</text>
<text x="27" y="92.6" transform="rotate(-90 27 92.6)">C144</text>
<text x="32" y="92.6" transform="rotate(-90 32 92.6)">C145</text>
<text x="37" y="92.6" transform="rotate(-90 37 92.6)">C146</text>
<text x="41.9" y="92.6" transform="rotate(-90 41.9 92.6)">C147</text>
<text x="46.9" y="92.6" transform="rotate(-90 46.9 92.6)">C148</text>
<text x="82.2" y="91.7">4148</text>
<text x="97.1" y="91.7">10k</text>
<text x="27" y="100.6" transform="rotate(-90 27 100.6)">0.1uF</text>
<text x="32" y="100.6" transform="rotate(-90 32 100.6)">0.1uF</text>
<text x="37" y="100.6" transform="rotate(-90 37 100.6)">0.1uF</text>
<text x="41.9" y="100.6" transform="rotate(-90 41.9 100.6)">0.1uF</text>
<text x="46.9" y="100.6" transform="rotate(-90 46.9 100.6)">0.1uF</text>
<text x="94.6" y="99.1">R112</text>
<text x="107.1" y="99.1">1k</text>
<text x="79.7" y="106.6">C107</text>
<text x="79.7" y="109.1">0.1uF</text>
<text x="22.5" y="114">J7</text>
<text x="94.6" y="114">C108</text>
<text x="94.6" y="116.5">0.1uF</text>
<text x="104.6" y="116.5">TP4</text>
<text x="221.6" y="114">C109</text>
<text x="221.6" y="116.5">0.1uF</text>
<text x="109.6" y="120.5">TEST POINT</text>
<text x="20" y="134">HEADER_4X2</text>
<text x="181.8" y="134">PIC24EP128GP206-PT</text>
<text x="17.5" y="148.9">R113</text>
<text x="17.5" y="151.4">10k</text>
<text x="156.9" y="152.9">TP1</text>
<text x="156.9" y="155.9">TEST POINT</text>
<text x="164.3" y="152.9">TP2</text>
<text x="164.3" y="155.9">TEST POINT</text>
<text x="166.8" y="152.9">TP3</text>
<text x="166.8" y="155.9">TEST POINT</text>
<text x="280.1" y="151.4">J8</text>
<text x="43.9" y="161.4">C110</text>
<text x="17.5" y="166.3">R114</text>
<text x="43.9" y="164.3">0.1uF</text>
<text x="49.8" y="165.1">U7</text>
<text x="144.4" y="163.8">C111</text>
<text x="144.4" y="166.3">0.1uF</text>
<text x="159.4" y="166.3">0.1uF</text>
<text x="161.8" y="163.8">C112</text>
<text x="17.5" y="168.8">10k</text>
<text x="89.7" y="178.8">R115</text>
<text x="268.9" y="176.3">B5B-PH-K-S-2.0</text>
<text x="17.5" y="183.7">R116</text>
<text x="49.8" y="182.8">THVD1450DGKR</text>
<text x="89.7" y="181.3">10k</text>
<text x="17.5" y="186.2">10k</text>
</g>
<g font-size="2.2" fill="#004080">
<text x="76" y="25.9">VCC</text>
<text x="76" y="28.4">OE</text>
<text x="87" y="25.9">DIR</text>
<text x="88.2" y="28.4">A1</text>
<text x="76" y="35.9">B3</text>
<text x="76" y="33.4">B2</text>
<text x="76" y="30.9">B1</text>
<text x="88.2" y="30.9">A2</text>
<text x="88.2" y="33.4">A3</text>
<text x="88.2" y="35.9">A4</text>
<text x="76" y="40.9">B5</text>
<text x="76" y="38.4">B4</text>
<text x="88.2" y="38.4">A5</text>
<text x="88.2" y="40.9">A6</text>
<text x="76" y="45.8">B7</text>
<text x="76" y="43.3">B6</text>
<text x="88.2" y="43.3">A7</text>
<text x="88.2" y="45.8">A8</text>
<text x="76" y="48.3">B8</text>
<text x="85.9" y="48.3">GND</text>
<text x="143" y="81.6" transform="rotate(-90 143 81.6)">RA10</text>
<text x="145.5" y="82.2" transform="rotate(-90 145.5 82.2)">RPI45</text>
<text x="148" y="82.2" transform="rotate(-90 148 82.2)">RPI44</text>
<text x="150.4" y="81.6" transform="rotate(-90 150.4 81.6)">RP43</text>
<text x="152.9" y="81.6" transform="rotate(-90 152.9 81.6)">RP42</text>
<text x="155.4" y="81.6" transform="rotate(-90 155.4 81.6)">RP97</text>
<text x="157.9" y="82.2" transform="rotate(-90 157.9 82.2)">RPI96</text>
<text x="160.4" y="80.7" transform="rotate(-90 160.4 80.7)">VDD</text>
<text x="162.9" y="82.1" transform="rotate(-90 162.9 82.1)">VCAP</text>
<text x="165.4" y="81.6" transform="rotate(-90 165.4 81.6)">RP57</text>
<text x="167.9" y="80.4" transform="rotate(-90 167.9 80.4)">RD6</text>
<text x="170.3" y="80.4" transform="rotate(-90 170.3 80.4)">RD5</text>
<text x="172.8" y="81.6" transform="rotate(-90 172.8 81.6)">RP56</text>
<text x="175.3" y="81.6" transform="rotate(-90 175.3 81.6)">RP55</text>
<text x="177.8" y="81.6" transform="rotate(-90 177.8 81.6)">RP54</text>
<text x="180.3" y="81.6" transform="rotate(-90 180.3 81.6)">RP41</text>
<text x="133.2" y="85.7">RA7</text>
<text x="133.2" y="88.1">RBI46</text>
<text x="182.2" y="88.1">RC13</text>
<text x="182.3" y="85.7">RP40</text>
<text x="133.2" y="90.6">RPI47</text>
<text x="133.2" y="93.1">RP118</text>
<text x="133.2" y="95.6">RPI119</text>
<text x="181.7" y="93.1">RPI58</text>
<text x="182.3" y="95.6">RP38</text>
<text x="182.3" y="90.6">RP39</text>
<text x="133.2" y="98.1">RP120</text>
<text x="133.2" y="100.6">MCLR</text>
<text x="182.3" y="98.1">RP37</text>
<text x="183.5" y="100.6">RD8</text>
<text x="133.2" y="103.1">RPI121</text>
<text x="133.2" y="105.6">VSS</text>
<text x="181.9" y="105.6">OSC2</text>
<text x="183.5" y="103.1">VSS</text>
<text x="133.2" y="108.1">VDD</text>
<text x="133.2" y="110.6">RPI28</text>
<text x="133.2" y="113">RPI27</text>
<text x="181.7" y="113">RPI53</text>
<text x="181.9" y="108.1">OSC1</text>
<text x="183.2" y="110.6">VDD</text>
<text x="109.6" y="115.5">1</text>
<text x="133.2" y="115.5">RA0</text>
<text x="133.2" y="118">RA1</text>
<text x="181.7" y="118">RPI51</text>
<text x="181.7" y="115.5">RPI52</text>
<text x="133.2" y="120.5">RPI32</text>
<text x="133.2" y="123">RPI33</text>
<text x="181.7" y="120.5">RPI25</text>
<text x="182.3" y="123">RP20</text>
<text x="143" y="130.7" transform="rotate(-90 143 130.7)">PGC</text>
<text x="145.5" y="130.7" transform="rotate(-90 145.5 130.7)">PGD</text>
<text x="148" y="130.7" transform="rotate(-90 148 130.7)">AVDD</text>
<text x="150.4" y="130.7" transform="rotate(-90 150.4 130.7)">AVSS</text>
<text x="152.9" y="130.7" transform="rotate(-90 152.9 130.7)">RC0</text>
<text x="155.4" y="130.7" transform="rotate(-90 155.4 130.7)">RC1</text>
<text x="157.9" y="130.7" transform="rotate(-90 157.9 130.7)">RC2</text>
<text x="160.4" y="130.7" transform="rotate(-90 160.4 130.7)">RC11</text>
<text x="162.9" y="130.7" transform="rotate(-90 162.9 130.7)">VSS</text>
<text x="165.4" y="130.7" transform="rotate(-90 165.4 130.7)">VDD</text>
<text x="167.9" y="130.7" transform="rotate(-90 167.9 130.7)">RE12</text>
<text x="170.3" y="130.7" transform="rotate(-90 170.3 130.7)">RE13</text>
<text x="172.8" y="130.7" transform="rotate(-90 172.8 130.7)">RPI94</text>
<text x="175.3" y="130.7" transform="rotate(-90 175.3 130.7)">RPI95</text>
<text x="177.8" y="130.7" transform="rotate(-90 177.8 130.7)">RPI24</text>
<text x="180.3" y="130.7" transform="rotate(-90 180.3 130.7)">RP36</text>
<text x="160.4" y="149.4" transform="rotate(-90 160.4 149.4)">1</text>
<text x="167.9" y="149.4" transform="rotate(-90 167.9 149.4)">1</text>
<text x="170.3" y="149.4" transform="rotate(-90 170.3 149.4)">1</text>
<text x="51.1" y="172.8">B</text>
<text x="51.1" y="170.3">VCC</text>
<text x="57.7" y="170.3">RO</text>
<text x="57.9" y="172.8">RE</text>
<text x="51.1" y="177.8">GND</text>
<text x="51.1" y="175.3">A</text>
<text x="57.9" y="175.3">DE</text>
<text x="58.8" y="177.8">DI</text>
</g>
<g font-size="2.2" fill="#0f0">
<text x="141.5" y="67.5" transform="rotate(-90 141.5 67.5)">SLOT_ID_IN1</text>
<text x="144" y="67.5" transform="rotate(-90 144 67.5)">SLOT_ID_IN0</text>
<text x="112.1" y="84.2">SLOT_ID_IN2</text>
<text x="112.1" y="101.6">SLOT_ID_IN3</text>
<text x="112.1" y="119">SLOT_ID_IN4</text>
</g>
<g font-size="1.8">
<text x="31.1" y="1.8">5</text>
<text x="88.3" y="1.8">4</text>
<text x="145.5" y="1.8">3</text>
<text x="202.7" y="1.8">2</text>
<text x="259.9" y="1.8">1</text>
<text x=".7" y="29.1">D</text>
<text x="289.2" y="29.1">D</text>
<text x=".7" y="79.3">C</text>
<text x="289.2" y="79.3">C</text>
<text x=".7" y="129.5">B</text>
<text x="289.2" y="129.5">B</text>
<text x=".7" y="179.6">A</text>
<text x="289.2" y="179.6">A</text>
<text x="31.1" y="205">5</text>
<text x="88.3" y="205">4</text>
<text x="145.5" y="205">3</text>
<text x="202.7" y="205">2</text>
<text x="259.9" y="205">1</text>
</g>
</svg>
